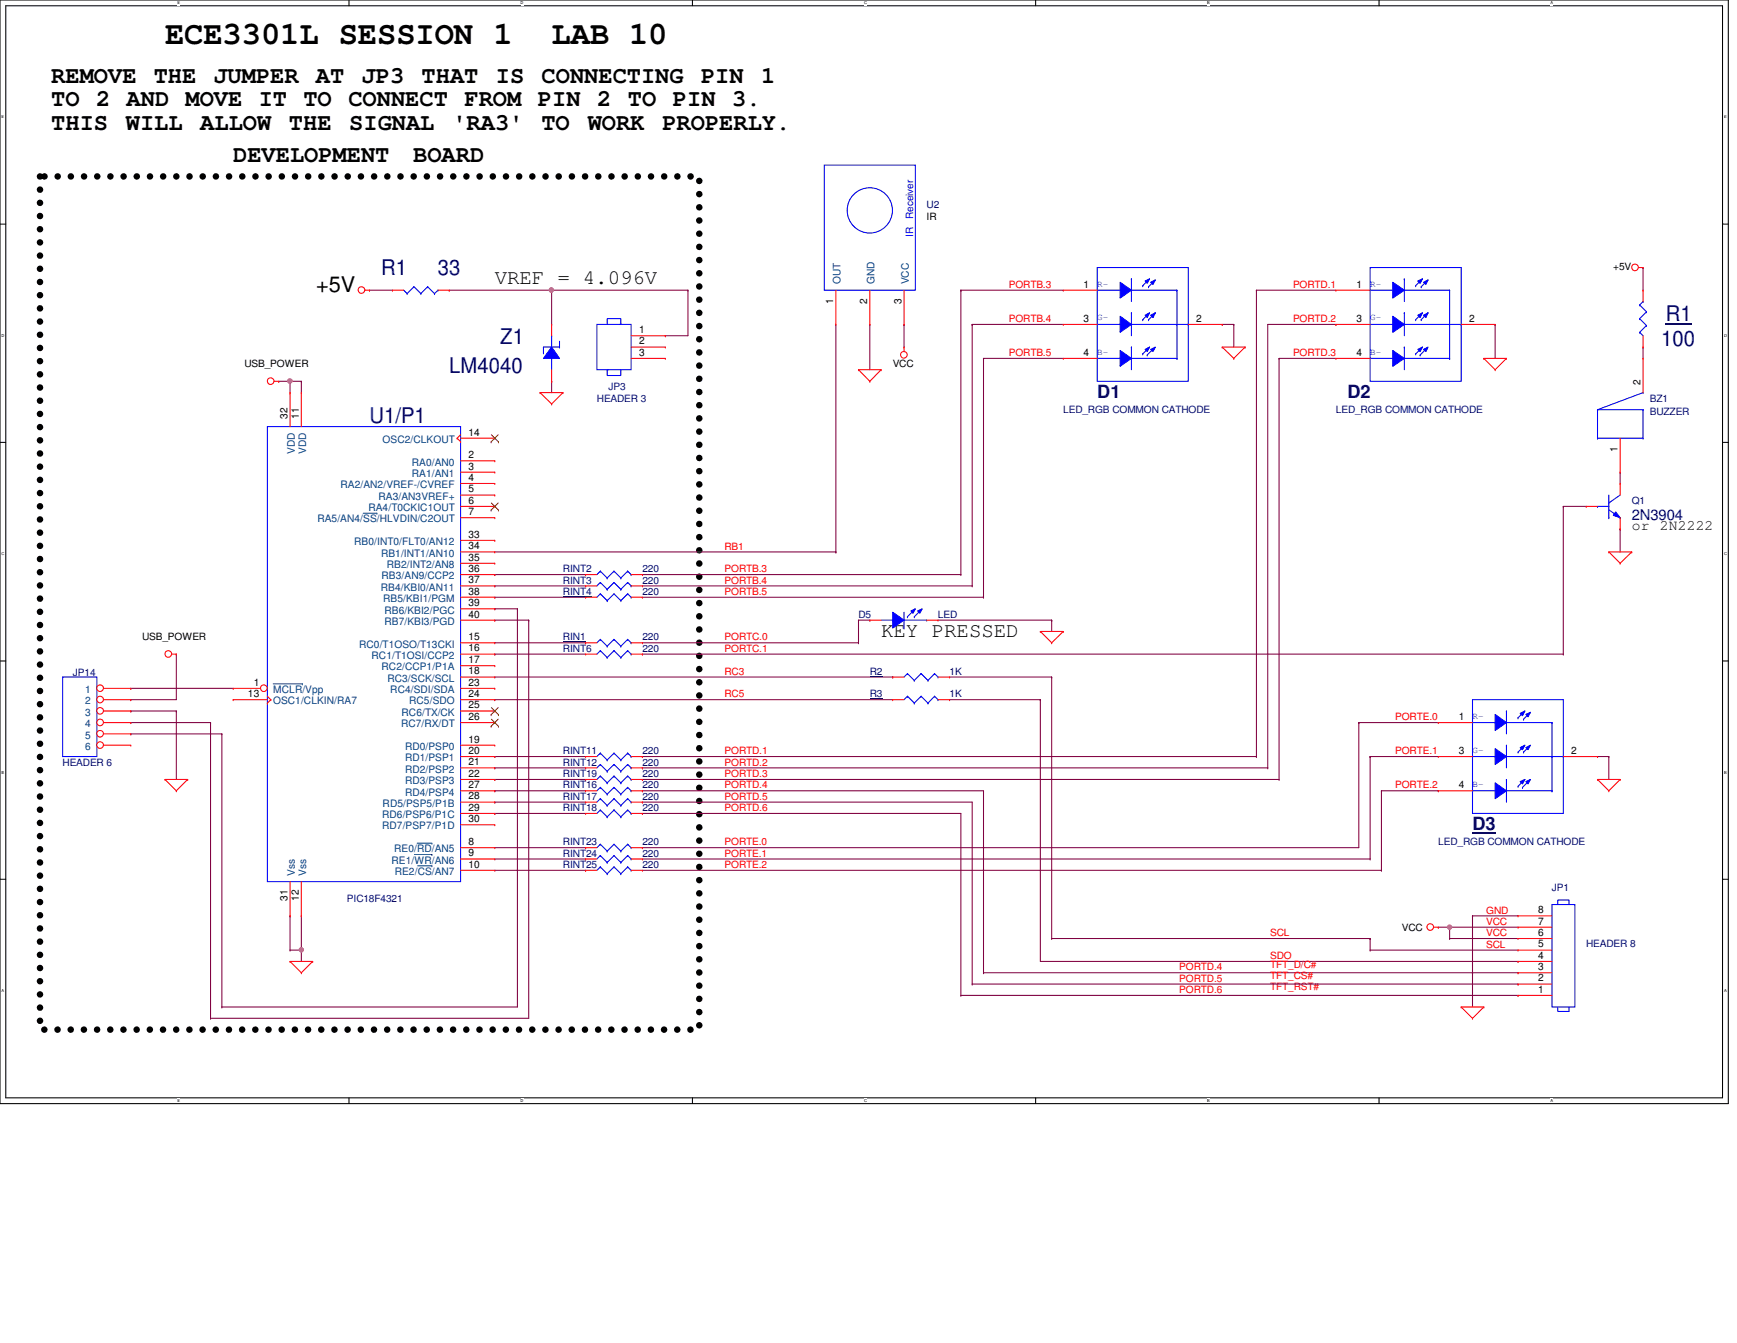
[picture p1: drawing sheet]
<svg xmlns="http://www.w3.org/2000/svg" width="279mm" height="216mm" viewBox="0 0 279 216" stroke-linecap="round" stroke-linejoin="round" font-family="sans-serif">
<path d="M0 0h278v177.4h-278zM.9 .9h276.2v175.6h-276.2z" fill="none" stroke="#000" stroke-width=".17"/>
<g fill="#fff">
<path d="M28.5 .1h.5v.7h-.5z"/>
<path d="M28.5 176.6h.5v.7h-.5z"/>
</g>
<path d="M56.1 0v.9M56.1 176.5v.9" fill="none" stroke="#000" stroke-width=".17"/>
<g fill="#fff">
<path d="M83.7 .1h.5v.7h-.5z"/>
<path d="M83.7 176.6h.5v.7h-.5z"/>
</g>
<path d="M111.4 0v.9M111.4 176.5v.9" fill="none" stroke="#000" stroke-width=".17"/>
<g fill="#fff">
<path d="M139 .1h.4v.7h-.4z"/>
<path d="M139 176.6h.4v.7h-.4z"/>
</g>
<path d="M166.6 0v.9M166.6 176.5v.9" fill="none" stroke="#000" stroke-width=".17"/>
<g fill="#fff">
<path d="M194.2 .1h.4v.7h-.4z"/>
<path d="M194.2 176.6h.4v.7h-.4z"/>
</g>
<path d="M221.8 0v.9M221.8 176.5v.9" fill="none" stroke="#000" stroke-width=".17"/>
<g fill="#fff">
<path d="M249.4 .1h.4v.7h-.4z"/>
<path d="M249.4 176.6h.4v.7h-.4z"/>
<path d="M.3 18.5h.4v.7h-.4z"/>
<path d="M277.3 18.5h.4v.7h-.4z"/>
<path d="M.3 53.6h.4v.7h-.4z"/>
<path d="M277.3 53.6h.5v.7h-.5z"/>
</g>
<path d="M0 36h.9M277.1 36h.9" fill="none" stroke="#000" stroke-width=".17"/>
<g fill="#fff">
<path d="M.3 88.6h.4v.8h-.4z"/>
<path d="M277.3 88.6h.5v.8h-.5z"/>
</g>
<path d="M0 71.1h.9M277.1 71.1h.9" fill="none" stroke="#000" stroke-width=".17"/>
<g fill="#fff">
<path d="M.3 123.8h.4v.7h-.4z"/>
<path d="M277.3 123.8h.4v.7h-.4z"/>
</g>
<path d="M0 106.3h.9M277.1 106.3h.9" fill="none" stroke="#000" stroke-width=".17"/>
<g fill="#fff">
<path d="M.3 158.9h.3v.7h-.3z"/>
<path d="M277.3 158.9h.4v.7h-.4z"/>
</g>
<path d="M0 141.4h.9M277.1 141.4h.9" fill="none" stroke="#000" stroke-width=".17"/>
<path d="M6.4 28.4h106.1v137.1h-106.1z" fill="none" stroke="#000" stroke-width="1.1" stroke-dasharray="0 2.1"/>
<g fill="none" stroke="#800040" stroke-width=".17">
<path d="M134.5 52.2v36.5M46.7 61.3h.1M46.7 61.3h1.8M79.6 88.7h54.9M134.5 88.7h.1M79.6 139.9h14.6M94.2 139.9h.1M103.3 139.9h118.9M222.2 139.9h.1M46.7 152.7h.1M46.7 152.7h1.8M48.5 152.7h.1"/>
<path d="M48.5 152.7v1.9"/>
</g>
<circle cx="46.6" cy="61.3" r=".36" fill="#f0f"/>
<circle cx="46.6" cy="61.3" r=".36" fill="none" stroke="#f0f" stroke-width=".17"/>
<path d="M44.8 61.3h.1M44.8 61.3h1.9M48.5 147.2h.1M48.5 147.2v5.5" fill="none" stroke="#800040" stroke-width=".17"/>
<circle cx="48.5" cy="152.7" r=".34" fill="#f0f"/>
<circle cx="48.5" cy="152.7" r=".34" fill="none" stroke="#f0f" stroke-width=".17"/>
<g fill="none" stroke="#800040" stroke-width=".17">
<path d="M59.4 46.7h.1M59.4 46.7h3.7M72.3 46.7h.1M72.3 46.7h38.4M88.7 46.7h.1M88.7 46.7v5.5M46.7 61.3h.1M46.7 61.3v1.8M48.5 61.3h.1M48.5 61.3v1.8M88.7 61.3h.1M88.7 61.3v1.8"/>
<path d="M79.6 99.7h.1M79.6 92.4h.1M79.6 99.7h5.4M79.6 92.4h14.6M85 99.7h.1M85 99.7v64h-51.1M21 112.5h.1M21 118h.1M21 116.2h.1M21 110.7h.1M21 114.3h.1M21 118h14.7"/>
<path d="M21 116.2h12.9M21 110.7h16.5M21 114.3h7.4M28.4 105.2h.1M28.4 114.3h.1M28.4 105.2v7.3h-7.4M28.4 114.3v11M33.9 116.2h.1M33.9 116.2v47.5M35.7 118h.1M35.7 118v43.9M79.6 105.2h.1"/>
<path d="M79.6 112.5h.1M79.6 112.5h64M79.6 105.2h14.6M79.6 108.8h64M143.6 108.8h.1M79.6 121.6h.1M79.6 123.4h.1M79.6 127.1h.1M79.6 128.9h.1M79.6 130.8h.1M79.6 121.6h14.6M79.6 123.4h14.6"/>
<path d="M79.6 127.1h14.6M79.6 128.9h14.6M79.6 130.8h14.6M46.7 147.2h.1M46.7 147.2v5.5M33.9 163.7h.1M35.7 161.9h.1M35.7 161.9h47.5"/>
</g>
<circle cx="88.7" cy="46.6" r=".35" fill="#f0f"/>
<circle cx="88.7" cy="46.6" r=".35" fill="none" stroke="#f0f" stroke-width=".17"/>
<g fill="none" stroke="#800040" stroke-width=".17">
<path d="M107 54h.1M110.7 46.7h.1M110.7 46.7v7.3h-3.7M154.6 46.7h.1M154.6 46.7h16.4M198.5 52.2h.1M198.5 52.2v3.6M79.6 94.2h.1M79.6 97.9h.1M79.6 96h.1M79.6 94.2h14.6M79.6 97.9h3.6"/>
<path d="M79.6 96h14.6M83.2 97.9h.1M83.2 97.9v64M103.3 94.2h53.1M103.3 92.4h51.3M103.3 96h54.9M154.6 92.4h.1M156.4 94.2h.1M158.2 96h.1M103.3 105.2h.1M103.3 105.2h148.2M152.7 112.5h14.6"/>
<path d="M167.3 112.5h.1M218.6 116.2h.1M218.6 116.2h12.8M218.6 116.2v20.1h-115.3M79.6 136.3h14.6M79.6 138.1h14.6M94.2 136.3h.1M94.2 138.1h.1M103.3 121.6h.1M103.3 123.4h.1M103.3 127.1h.1M103.3 128.9h.1"/>
<path d="M103.3 130.8h.1M103.3 136.3h.1M103.3 121.6h98.8M103.3 123.4h100.6M103.3 127.1h54.9M103.3 128.9h53.1M103.3 130.8h51.3M103.3 138.1h117.1M220.4 138.1h.1M220.4 121.6h.1M220.4 121.6h11M220.4 121.6v16.5"/>
<path d="M257 121.6h.1M257 121.6h1.8M258.8 121.6h.1M258.8 121.6v3.7M156.4 158.2h87.8M158.2 156.4h86M167.3 154.6h76.9M169.2 150.9h51.2M220.4 152.7h.1M220.4 150.9h.1M220.4 150.9v1.8M220.4 152.7h23.8"/>
<path d="M231.4 149.1h.1M231.4 149.1h12.8M233.2 150.9h.1M233.2 149.1h.1M233.2 150.9h11M233.2 149.1v1.8M236.9 147.2h.1M236.9 147.2h7.3M244.2 154.6h.1M244.2 156.4h.1M244.2 158.2h.1M154.6 160h89.6"/>
<path d="M244.2 160h.1"/>
</g>
<circle cx="233.2" cy="149.1" r=".34" fill="#f0f"/>
<circle cx="233.2" cy="149.1" r=".34" fill="none" stroke="#f0f" stroke-width=".17"/>
<g fill="none" stroke="#800040" stroke-width=".17">
<path d="M139.9 52.2h.1M139.9 52.2v7.2M145.4 52.2h.1M145.4 52.2v3.6M154.6 46.7h.1M154.6 46.7v45.7M156.4 52.2h.1M156.4 52.2v42M156.4 52.2h14.6M158.2 57.6h.1M158.2 57.6v38.4M158.2 57.6h12.8"/>
<path d="M196.6 52.2h.1M196.6 52.2h1.9M202.1 46.7h.1M202.1 46.7h12.8M202.1 46.7v74.9M205.7 57.6h.1M205.7 57.6h9.2M205.7 57.6v67.7M214.9 52.2h.1M214.9 52.2h-11v71.2M240.5 52.2h.1M240.5 52.2v5.4"/>
<path d="M264.3 43h.1M264.3 55.8h.1M264.3 43v3.7M264.3 55.8v1.8M260.6 75.9h.1M260.6 75.9v1.8M138.1 99.7h.1M138.1 99.7v3.6M138.1 99.7h1.8M139.9 99.7h.1M150.9 99.7h18.3M169.2 99.7h.1"/>
<path d="M169.2 99.7v1.8M251.5 81.4h.1M251.5 81.4h3.6M251.5 81.4v23.8M260.6 85h.1M260.6 85v3.7M79.6 103.3h14.6M94.2 103.3h.1M103.3 103.3h34.8M138.1 103.3h.1M152.7 108.8h16.5M167.3 112.5h.1"/>
<path d="M167.3 112.5v42.1M169.2 108.8h.1M169.2 108.8v42.1M251.5 105.2h.1M79.6 125.3h.1M79.6 125.3h14.6M103.3 125.3h.1M103.3 125.3h102.4M154.6 130.8v29.2M156.4 128.9v29.3M158.2 127.1v29.3M202.1 121.6h.1"/>
<path d="M203.9 123.4h.1M205.7 125.3h.1M222.2 127.1h.1M222.2 127.1v12.8M222.2 127.1h9.2M231.4 127.1h.1M156.4 158.2h.1M158.2 156.4h.1M169.2 150.9h.1M236.9 147.2h.1M236.9 147.2v14.7M154.6 160h.1"/>
</g>
<g fill="none" stroke="#f00" stroke-width=".17">
<path d="M58.7 46.7h.7M59.4 46.7h.1M138.1 59.4h.1M138.1 59.4h3.6M138.1 59.4l1.8 1.9M141.7 59.4h.1M141.7 59.4l-1.8 1.9M145.4 55.8h.1M145.4 55.8v.7M196.6 55.8h.1M196.6 55.8h3.7M196.6 55.8l1.9 1.8"/>
<path d="M198.5 57.6h.1M200.3 55.8h.1M200.3 55.8l-1.8 1.8M238.7 57.6h.1M238.7 57.6h3.6M238.7 57.6l1.8 1.8M240.5 59.4h.1M242.3 57.6h.1M242.3 57.6l-1.8 1.8M263.6 43h.7M264.3 43h.1M44.1 61.3h.7"/>
<path d="M44.8 61.3h.1M86.9 63.1h.1M86.9 63.1h3.7M86.9 63.1l1.8 1.8M88.7 64.9h.1M90.6 63.1h.1M90.6 63.1l-1.9 1.8M139.9 61.3h.1M258.8 88.7h.1M258.8 88.7h3.7M258.8 88.7l1.8 1.9M260.6 90.6h.1"/>
<path d="M262.5 88.7h.1M262.5 88.7l-1.9 1.9M27.6 105.2h.8M28.4 105.2h.1M94.2 105.2h.1M94.2 105.2h1.8M101.5 105.2h1.8M103.3 105.2h.1M167.3 101.5h.1M167.3 101.5h3.7M167.3 101.5l1.9 1.8M169.2 103.3h.1"/>
<path d="M171 101.5h.1M171 101.5l-1.8 1.8M26.5 125.3h.1M26.5 125.3h3.7M26.5 125.3l1.9 1.8M28.4 127.1h.1M30.2 125.3h.1M30.2 125.3l-1.8 1.8M257 125.3h.1M257 125.3h3.6M257 125.3l1.8 1.8M258.8 127.1h.1"/>
<path d="M260.6 125.3h.1M260.6 125.3l-1.8 1.8M46.7 154.6h.1M46.7 154.6h3.6M46.7 154.6l1.8 1.8M48.5 156.4h.1M50.3 154.6h.1M50.3 154.6l-1.8 1.8M230.6 149.1h.8M231.4 149.1h.1M235 161.9h.1M235 161.9h3.7"/>
<path d="M235 161.9l1.9 1.8M236.9 163.7h.1M238.7 161.9h.1M238.7 161.9l-1.8 1.8"/>
<circle cx="58.1" cy="46.6" r=".54"/>
<circle cx="145.4" cy="57" r=".54"/>
<circle cx="263" cy="43" r=".54"/>
<circle cx="43.5" cy="61.3" r=".54"/>
<circle cx="27.1" cy="105.1" r=".54"/>
<circle cx="230.1" cy="149" r=".54"/>
</g>
<path d="M96.6 104.6h.1M96.6 104.6l-.6 .6M96.6 104.6l1.1 1.1M97.7 105.7h.1M98.8 104.6h.1M98.8 104.6l-1.1 1.1M98.8 104.6l1.1 1.1M99.9 105.7h.1M101 104.6h.1M101 104.6l-1.1 1.1M101 104.6l.5 .6M101.5 105.2h.1" fill="none" stroke="#00f" stroke-width=".17"/>
<path d="M224 45.4l1.9 1.3-1.9 1.2z" fill-rule="evenodd" fill="#00f"/>
<path d="M224 45.4l1.9 1.3-1.9 1.2z" fill="none" stroke="#00f" stroke-width=".17"/>
<path d="M228 45.2l.8-.4-.4 .8z" fill-rule="evenodd" fill="#00f"/>
<path d="M227.7 45.9h.1M228 45.2l.8-.4-.4 .8zM228.8 44.8l-1.1 1.1" fill="none" stroke="#00f" stroke-width=".17"/>
<path d="M229 45.4l.7-.4-.3 .7z" fill-rule="evenodd" fill="#00f"/>
<path d="M220.4 46.7h12.8M225.9 44.8h.1M225.9 44.8v3.7M227.7 56.9h.1M228.8 55.8l-1.1 1.1M229 45.4l.7-.4-.3 .7zM233.2 46.7h.1" fill="none" stroke="#00f" stroke-width=".17"/>
<path d="M224 50.8l1.9 1.4-1.9 1.2z" fill-rule="evenodd" fill="#00f"/>
<path d="M224 50.8l1.9 1.4-1.9 1.2z" fill="none" stroke="#00f" stroke-width=".17"/>
<path d="M224 56.3l1.9 1.3-1.9 1.3z" fill-rule="evenodd" fill="#00f"/>
<path d="M220.4 52.2h12.8M220.4 57.6h12.8M224 56.3l1.9 1.3-1.9 1.3zM228.4 57.1h.1M228.6 51.4h.1M229.5 56l-1.1 1.1M229.7 50.3l-1.1 1.1M233.2 52.2h.1M233.2 57.6h.1" fill="none" stroke="#00f" stroke-width=".17"/>
<path d="M228 50.7l.8-.4-.4 .8z" fill-rule="evenodd" fill="#00f"/>
<path d="M228 50.7l.8-.4-.4 .8z" fill="none" stroke="#00f" stroke-width=".17"/>
<path d="M229 50.7l.7-.4-.3 .8z" fill-rule="evenodd" fill="#00f"/>
<path d="M229 50.7l.7-.4-.3 .8z" fill="none" stroke="#00f" stroke-width=".17"/>
<path d="M228 56.2l.8-.4-.4 .7z" fill-rule="evenodd" fill="#00f"/>
<path d="M228 56.2l.8-.4-.4 .7z" fill="none" stroke="#00f" stroke-width=".17"/>
<path d="M229 56.2l.7-.4-.3 .7z" fill-rule="evenodd" fill="#00f"/>
<g fill="none" stroke="#00f" stroke-width=".17">
<path d="M220.4 43h14.6v18.3h-14.6zM225.9 50.3h.1M225.9 55.8h.1M225.9 50.3v3.7M225.9 55.8v3.6M227.7 51.4h.1M228.6 46.1h.1M228.8 50.3l-1.1 1.1M229 56.2l.7-.4-.3 .7zM229.7 45l-1.1 1.1M233.2 57.6h.1M233.2 46.7v10.9"/>
<path d="M233.2 52.2h1.8M235 52.2h.1M258.8 79.6v3.6M260.6 79.6l-1.8 1.3M257 81.4h.1M257 81.4h1.8M258.8 80.9h.1M258.8 83.2h.1M258.8 82l1.8 1.2M260.6 83.2h.1M146 108.3h.1M146 108.3l-.6 .5"/>
<path d="M146 108.3l1.1 1.1M147.1 109.4h.1M148.2 108.3h.1M148.2 108.3l-1.1 1.1M148.2 108.3l1.1 1.1M149.3 109.4h.1M150.3 108.3h.1M150.3 108.3l-1 1.1M150.3 108.3l.6 .5M150.9 108.8h.1"/>
</g>
<path d="M214.9 46.7h.1M214.9 52.2h.1M214.9 57.6h.1M214.9 46.7h5.5M214.9 52.2h5.5M214.9 57.6h5.5M235 52.2h5.5M240.5 52.2h.1M143.6 108.8h.1M143.6 108.8h1.8M150.9 108.8h1.8M152.7 108.8h.1" fill="none" stroke="#f00" stroke-width=".17"/>
<path d="M139.9 108.7h2" fill="none" stroke="#000080" stroke-width=".16"/>
<path d="M259.9 82.3l.7 .9-1.1-.4z" fill="#00f"/>
<g fill="none" stroke="#00f" stroke-width=".17">
<path d="M87.4 55.8h.1M87.4 56.7h.1M87.4 55.8h2.6M87.4 55.8v.9M88.7 57.6h.1M88.7 54h.1M88.7 54v1.8M88.7 57.6v1.8M90 55.8h.1M90 54.9v.9M259.9 82.3l.7 .9-1.1-.4zM96.6 124.8h.1"/>
<path d="M96.6 126.6h.1M96.6 128.4h.1M96.6 124.8l-.6 .5M96.6 124.8l1.1 1.1M96.6 126.6l-.6 .5M96.6 126.6l1.1 1.1M96.6 128.4l-.6 .5M96.6 128.4l1.1 1.1M97.7 125.9h.1M97.7 127.7h.1M97.7 129.5h.1M98.8 124.8h.1"/>
<path d="M98.8 126.6h.1M98.8 128.4h.1M98.8 124.8l-1.1 1.1M98.8 124.8l1.1 1.1M98.8 126.6l-1.1 1.1M98.8 126.6l1.1 1.1M98.8 128.4l-1.1 1.1M98.8 128.4l1.1 1.1M99.9 125.9h.1M99.9 127.7h.1M99.9 129.5h.1M101 124.8h.1"/>
<path d="M101 126.6h.1M101 128.4h.1M101 124.8l-1.1 1.1M101 124.8l.5 .5M101 126.6l-1.1 1.1M101 126.6l.5 .5M101 128.4l-1.1 1.1M101 128.4l.5 .5M101.5 125.3h.1M101.5 127.1h.1M101.5 128.9h.1"/>
</g>
<g fill="none" stroke="#f00" stroke-width=".17">
<path d="M260.6 77.7h.1M260.6 77.7v1.9M255.1 81.4h.1M255.1 81.4h1.9M260.6 85h.1M260.6 83.2v1.8M94.2 125.3h.1M94.2 127.1h.1M94.2 128.9h.1M94.2 125.3h1.8M94.2 127.1h1.8M94.2 128.9h1.8"/>
<path d="M101.5 125.3h1.8M101.5 127.1h1.8M101.5 128.9h1.8M103.3 125.3h.1M103.3 127.1h.1M103.3 128.9h.1"/>
</g>
<path d="M88.7 55.8l1.3 1.8h-2.6z" fill-rule="evenodd" fill="#00f"/>
<g fill="none" stroke="#00f" stroke-width=".17">
<path d="M132.6 26.5h14.6v20.2h-14.6zM64.9 46.7l.6 .5M65.5 47.2h.1M66.6 46.1h.1M66.6 46.1l-1.1 1.1M66.6 46.1l1.1 1.1M67.7 47.2h.1M68.8 46.1h.1M68.8 46.1l-1.1 1.1M68.8 46.1l1.1 1.1M69.9 47.2h.1M70.4 46.7h.1"/>
<path d="M70.4 46.7l-.5 .5M88.7 55.8l1.3 1.8h-2.6zM96 52.2h5.5v7.2h-5.5zM97.7 52.2v-1h2.2v1h-.2M97.9 59.4h-.2v1h2.2v-1M43 68.6h31.1v73.1h-31.1zM96.6 93.6h.1M96.6 91.8h.1M96.6 93.6l-.6 .6M96.6 93.6l1.1 1.1M96.6 91.8l-.6 .6M96.6 91.8l1.1 1.1"/>
<path d="M97.7 94.7h.1M97.7 92.9h.1M98.8 93.6h.1M98.8 91.8h.1M98.8 93.6l-1.1 1.1M98.8 93.6l1.1 1.1M98.8 91.8l-1.1 1.1M98.8 91.8l1.1 1.1M99.9 94.7h.1M99.9 92.9h.1M101 93.6h.1M101 91.8h.1"/>
<path d="M101 93.6l-1.1 1.1M101 93.6l.5 .6M101 91.8l-1.1 1.1M101 91.8l.5 .6M101.5 94.2h.1M101.5 92.4h.1M146 111.9h.1M146 111.9l-.6 .6M146 111.9l1.1 1.1M147.1 113h.1M148.2 111.9h.1M148.2 111.9l-1.1 1.1"/>
<path d="M148.2 111.9l1.1 1.1M149.3 113h.1M150.3 111.9h.1M150.3 111.9l-1 1.1M150.3 111.9l.6 .6M150.9 112.5h.1M96.6 135.7h.1M96.6 122.9h.1M96.6 130.2h.1M96.6 121.1h.1M96.6 135.7l-.6 .6M96.6 135.7l1.1 1.1"/>
<path d="M96.6 122.9l-.6 .5M96.6 122.9l1.1 1.1M96.6 130.2l-.6 .6M96.6 130.2l1.1 1.1M96.6 121.1l-.6 .5M96.6 121.1l1.1 1.1M97.7 136.8h.1M97.7 124h.1M97.7 131.3h.1M97.7 122.2h.1M98.8 135.7h.1M98.8 122.9h.1"/>
<path d="M98.8 130.2h.1M98.8 121.1h.1M98.8 135.7l-1.1 1.1M98.8 135.7l1.1 1.1M98.8 122.9l-1.1 1.1M98.8 122.9l1.1 1.1M98.8 130.2l-1.1 1.1M98.8 130.2l1.1 1.1M98.8 121.1l-1.1 1.1M98.8 121.1l1.1 1.1M99.9 136.8h.1M99.9 124h.1"/>
<path d="M99.9 131.3h.1M99.9 122.2h.1M101 135.7h.1M101 122.9h.1M101 130.2h.1M101 121.1h.1M101 135.7l-1.1 1.1M101 135.7l.5 .6M101 122.9l-1.1 1.1M101 122.9l.5 .5M101 130.2l-1.1 1.1M101 130.2l.5 .6"/>
<path d="M101 121.1l-1.1 1.1M101 121.1l.5 .5M101.5 136.3h.1M101.5 123.4h.1M101.5 130.8h.1M101.5 121.6h.1M249.6 145.4h3.7v16.5h-3.7zM250.6 145.4v-.7h1.8v.7M250.6 161.9v.7h1.8v-.7"/>
<circle cx="139.9" cy="33.8" r="3.6"/>
</g>
<g fill="none" stroke="#f00" stroke-width=".17">
<path d="M63.1 46.7h.1M63.1 46.7h1.8M70.4 46.7h1.9M72.3 46.7h.1M88.7 52.2h.1M88.7 52.2v1.8M88.7 59.4v1.9M101.5 54h5.5M101.5 55.8h5.5M101.5 57.6h5.5M107 54h.1M107 55.8h.1"/>
<path d="M107 57.6h.1M134.5 52.2h.1M134.5 46.7v5.5M139.9 52.2h.1M139.9 46.7v5.5M145.4 52.2h.1M145.4 46.7v5.5M88.7 61.3h.1M94.2 94.2h.1M94.2 92.4h.1M94.2 94.2h1.8M94.2 92.4h1.8"/>
<path d="M101.5 94.2h1.8M101.5 92.4h1.8M103.3 94.2h.1M103.3 92.4h.1M143.6 112.5h.1M143.6 112.5h1.8M150.9 112.5h1.8M152.7 112.5h.1M94.2 136.3h.1M94.2 123.4h.1M94.2 130.8h.1M94.2 121.6h.1"/>
<path d="M94.2 136.3h1.8M94.2 123.4h1.8M94.2 130.8h1.8M94.2 121.6h1.8M101.5 136.3h1.8M101.5 123.4h1.8M101.5 130.8h1.8M101.5 121.6h1.8M103.3 136.3h.1M103.3 123.4h.1M103.3 130.8h.1M103.3 121.6h.1"/>
<path d="M244.2 158.2h.1M244.2 156.4h.1M244.2 154.6h.1M244.2 152.7h.1M244.2 150.9h.1M244.2 149.1h.1M244.2 147.2h.1M244.2 158.2h5.4M244.2 156.4h5.4M244.2 154.6h5.4M244.2 152.7h5.4M244.2 150.9h5.4"/>
<path d="M244.2 149.1h5.4M244.2 147.2h5.4M244.2 160h.1M244.2 160h5.4"/>
</g>
<path d="M139.9 112.3h2" fill="none" stroke="#000080" stroke-width=".16"/>
<circle cx="42.4" cy="110.6" r=".54" fill="#fff"/>
<g fill="none" stroke="#f00" stroke-width=".17">
<path d="M46.7 63.1h.1M46.7 63.1v5.5M48.5 63.1h.1M48.5 63.1v5.5M73.5 70.4h.1M73.5 70.4l.6 .6M74.1 71h.1M74.1 74.1h5.5M74.1 75.9h5.5M74.1 77.7h5.5M74.1 79.6h5.5M74.1 69.9l-.6 .5"/>
<path d="M74.1 70.4h5.5M79.6 74.1h.1M79.6 75.9h.1M79.6 77.7h.1M79.6 79.6h.1M79.6 70.4h.1M74.1 81.4h5.5M74.1 83.2h5.5M74.1 86.9h5.5M74.1 88.7h5.5M74.1 90.6h5.5M74.1 92.4h5.5"/>
<path d="M74.1 94.2h5.5M74.1 96h5.5M74.1 97.9h5.5M74.1 99.7h5.5M79.6 81.4h.1M79.6 83.2h.1M79.6 86.9h.1M79.6 88.7h.1M79.6 90.6h.1M79.6 92.4h.1M79.6 94.2h.1M79.6 96h.1"/>
<path d="M79.6 97.9h.1M79.6 99.7h.1M37.5 110.7h.1M37.5 112.5h.1M37.5 110.7h4.4M37.5 112.5h5.5M43 113h.1M43 111.9l.6 .6M43.6 112.5h.1M43.6 112.5l-.6 .5M74.1 110.7h5.5M74.1 112.5h5.5"/>
<path d="M74.1 119.8h5.5M74.1 116.2h5.5M74.1 114.3h5.5M74.1 108.8h5.5M74.1 107h5.5M74.1 105.2h5.5M74.1 103.3h5.5M79.6 119.8h.1M79.6 116.2h.1M79.6 114.3h.1M79.6 112.5h.1M79.6 110.7h.1"/>
<path d="M79.6 108.8h.1M79.6 107h.1M79.6 105.2h.1M79.6 103.3h.1M74.1 136.3h5.5M74.1 138.1h5.5M74.1 139.9h5.5M74.1 121.6h5.5M74.1 123.4h5.5M74.1 125.3h5.5M74.1 127.1h5.5M74.1 128.9h5.5"/>
<path d="M74.1 130.8h5.5M74.1 132.6h5.5M79.6 136.3h.1M79.6 138.1h.1M79.6 139.9h.1M79.6 121.6h.1M79.6 123.4h.1M79.6 125.3h.1M79.6 127.1h.1M79.6 128.9h.1M79.6 130.8h.1M79.6 132.6h.1"/>
<path d="M46.7 147.2h.1M46.7 141.7v5.5M48.5 147.2h.1M48.5 141.7v5.5"/>
<circle cx="42.4" cy="110.6" r=".54"/>
</g>
<path d="M58.4 82.5h2.2M60.6 82.5h.1M43.9 109.9h4.7M48.6 109.9h.1M66.7 137.4h2.8M67.1 135.6h2.4M67.2 139.2h2.3M69.5 135.6h.1M69.5 137.4h.1M69.5 139.2h.1" fill="none" stroke="#004080" stroke-width=".16"/>
<g fill="none" stroke="#804000" stroke-width=".16">
<path d="M79 71h.1M79 69.9l1.2 1.1M80.1 69.9l-1.1 1.1M80.2 71h.1M79 82h.1M79 80.9l1.2 1.1M80.1 80.9l-1.1 1.1M80.2 82h.1M79 116.8h.1M79 114.9h.1M79 115.6l1.2 1.2M79 113.7l1.2 1.2"/>
<path d="M80.1 115.6l-1.1 1.2M80.1 113.7l-1.1 1.2M80.2 116.8h.1M80.2 114.9h.1"/>
</g>
<path d="M10.1 108.8h5.5v12.8h-5.5z" fill="none" stroke="#00f" stroke-width=".17"/>
<circle cx="16.1" cy="110.6" r=".54" fill="#fff"/>
<g fill="none" stroke="#f00" stroke-width=".17">
<path d="M16.7 110.7h4.3M21 110.7h.1"/>
<circle cx="16.1" cy="110.6" r=".54"/>
</g>
<circle cx="16.1" cy="112.5" r=".54" fill="#fff"/>
<g fill="none" stroke="#f00" stroke-width=".17">
<path d="M16.7 112.5h4.3M21 112.5h.1"/>
<circle cx="16.1" cy="112.5" r=".54"/>
</g>
<circle cx="16.1" cy="114.3" r=".54" fill="#fff"/>
<g fill="none" stroke="#f00" stroke-width=".17">
<path d="M16.7 114.3h4.3M21 114.3h.1"/>
<circle cx="16.1" cy="114.3" r=".54"/>
</g>
<circle cx="16.1" cy="116.1" r=".54" fill="#fff"/>
<g fill="none" stroke="#f00" stroke-width=".17">
<path d="M16.7 116.2h4.3M21 116.2h.1"/>
<circle cx="16.1" cy="116.1" r=".54"/>
</g>
<circle cx="16.1" cy="118" r=".54" fill="#fff"/>
<g fill="none" stroke="#f00" stroke-width=".17">
<path d="M16.7 118h4.3M21 118h.1"/>
<circle cx="16.1" cy="118" r=".54"/>
</g>
<circle cx="16.1" cy="119.8" r=".54" fill="#fff"/>
<g fill="none" stroke="#f00" stroke-width=".17">
<path d="M16.7 119.8h4.3M21 119.8h.1"/>
<circle cx="16.1" cy="119.8" r=".54"/>
</g>
<path d="M240.5 114.9l1.8 1.3-1.8 1.2z" fill-rule="evenodd" fill="#00f"/>
<path d="M240.5 114.9l1.8 1.3-1.8 1.2z" fill="none" stroke="#00f" stroke-width=".17"/>
<path d="M244.5 114.7l.8-.4-.4 .8z" fill-rule="evenodd" fill="#00f"/>
<path d="M244.2 115.4h.1M244.5 114.7l.8-.4-.4 .8zM245.3 114.3l-1.1 1.1" fill="none" stroke="#00f" stroke-width=".17"/>
<path d="M245.4 114.9l.8-.4-.4 .7z" fill-rule="evenodd" fill="#00f"/>
<path d="M236.9 116.2h12.7M242.3 114.3h.1M242.3 114.3v3.7M245.4 114.9l.8-.4-.4 .7zM249.6 116.2h.1M244.2 126.4h.1M245.3 125.3l-1.1 1.1" fill="none" stroke="#00f" stroke-width=".17"/>
<path d="M240.5 120.4l1.8 1.2-1.8 1.3z" fill-rule="evenodd" fill="#00f"/>
<path d="M240.5 120.4l1.8 1.2-1.8 1.3z" fill="none" stroke="#00f" stroke-width=".17"/>
<path d="M240.5 125.9l1.8 1.2-1.8 1.3z" fill-rule="evenodd" fill="#00f"/>
<path d="M246.2 119.8l-1.1 1.1M236.9 121.6h12.7M236.9 127.1h12.7M240.5 125.9l1.8 1.2-1.8 1.3zM244.9 126.6h.1M245.1 120.9h.1M246 125.5l-1.1 1.1M249.6 121.6h.1M249.6 127.1h.1" fill="none" stroke="#00f" stroke-width=".17"/>
<path d="M244.5 120.2l.8-.4-.4 .7z" fill-rule="evenodd" fill="#00f"/>
<path d="M244.5 120.2l.8-.4-.4 .7z" fill="none" stroke="#00f" stroke-width=".17"/>
<path d="M245.4 120.2l.8-.4-.4 .7z" fill-rule="evenodd" fill="#00f"/>
<path d="M245.4 120.2l.8-.4-.4 .7z" fill="none" stroke="#00f" stroke-width=".17"/>
<path d="M244.5 125.6l.8-.3-.4 .7z" fill-rule="evenodd" fill="#00f"/>
<path d="M244.5 125.6l.8-.3-.4 .7z" fill="none" stroke="#00f" stroke-width=".17"/>
<path d="M245.4 125.6l.8-.3-.4 .7z" fill-rule="evenodd" fill="#00f"/>
<g fill="none" stroke="#00f" stroke-width=".17">
<path d="M257 65.9h.1M257 70.4h.1M257 70.4h7.3M257 65.9h7.3M257 65.9v4.5M264.3 70.4h.1M264.3 65.9h.1M264.3 63.1h.1M264.3 65.9v4.5M264.3 63.1l-7.3 2.8M141.7 99.7h1.9M143.6 99.7h.1"/>
<path d="M145.4 98.4v2.6M145.4 99.7h3.7M149.1 99.7h.1M145.4 101h.1M236.9 112.5h14.6v18.3h-14.6zM242.3 119.8h.1M242.3 119.8v3.6M245.1 115.6h.1M245.3 119.8l-1.1 1.1M246.2 114.5l-1.1 1.1M249.6 116.2v10.9M242.3 125.3h.1"/>
<path d="M242.3 125.3v3.6M244.2 120.9h.1M245.4 125.6l.8-.3-.4 .7zM249.6 127.1h.1M249.6 121.6h1.9M251.5 121.6h.1"/>
</g>
<path d="M236.9 133.9h3.7" fill="none" stroke="#000080" stroke-width=".3"/>
<path d="M264.3 57.6h.1M264.3 57.6v5.5M260.6 75.9h.1M260.6 70.4v5.5M231.4 116.2h.1M231.4 116.2h5.5M231.4 121.6h.1M231.4 127.1h.1M231.4 121.6h5.5M231.4 127.1h5.5M251.5 121.6h5.5M257 121.6h.1" fill="none" stroke="#f00" stroke-width=".17"/>
<path d="M143.6 98.4l1.8 1.3-1.8 1.3z" fill-rule="evenodd" fill="#00f"/>
<path d="M143.6 98.4l1.8 1.3-1.8 1.3z" fill="none" stroke="#00f" stroke-width=".17"/>
<path d="M147.6 98.2l.7-.3-.3 .7z" fill-rule="evenodd" fill="#00f"/>
<path d="M147.6 98.2l.7-.3-.3 .7z" fill="none" stroke="#00f" stroke-width=".17"/>
<path d="M146.5 98.2l.7-.3-.3 .7z" fill-rule="evenodd" fill="#00f"/>
<g fill="none" stroke="#00f" stroke-width=".17">
<path d="M96.6 95.5h.1M96.6 95.5l-.6 .5M96.6 95.5l1.1 1.1M97.7 96.6h.1M98.8 95.5h.1M98.8 95.5l-1.1 1.1M98.8 95.5l1.1 1.1M99.9 96.6h.1M101 95.5h.1M101 95.5l-1.1 1.1M101 95.5l.5 .5M101.5 96h.1"/>
<path d="M146 99.1h.1M146.5 98.2l.7-.3-.3 .7zM147.1 99.1h.1M147.1 98l-1.1 1.1M148.2 98l-1.1 1.1"/>
</g>
<path d="M94.2 96h.1M94.2 96h1.8M101.5 96h1.8M103.3 96h.1M139.9 99.7h.1M139.9 99.7h1.8M149.1 99.7h1.8M150.9 99.7h.1" fill="none" stroke="#f00" stroke-width=".17"/>
<path d="M90.6 95.9h4.6" fill="none" stroke="#000080" stroke-width=".16"/>
<path d="M180.2 45.4l1.8 1.3-1.8 1.2z" fill-rule="evenodd" fill="#00f"/>
<path d="M180.2 45.4l1.8 1.3-1.8 1.2z" fill="none" stroke="#00f" stroke-width=".17"/>
<path d="M184.2 45.2l.7-.4-.4 .8z" fill-rule="evenodd" fill="#00f"/>
<path d="M183.8 45.9h.1M184.2 45.2l.7-.4-.4 .8zM184.9 44.8l-1.1 1.1" fill="none" stroke="#00f" stroke-width=".17"/>
<path d="M185.1 45.4l.7-.4-.3 .7z" fill-rule="evenodd" fill="#00f"/>
<path d="M176.5 46.7h12.8M182 44.8h.1M182 44.8v3.7M183.8 56.9h.1M184.9 55.8l-1.1 1.1M185.1 45.4l.7-.4-.3 .7zM189.3 46.7h.1" fill="none" stroke="#00f" stroke-width=".17"/>
<path d="M180.2 50.8l1.8 1.4-1.8 1.2z" fill-rule="evenodd" fill="#00f"/>
<path d="M180.2 50.8l1.8 1.4-1.8 1.2z" fill="none" stroke="#00f" stroke-width=".17"/>
<path d="M180.2 56.3l1.8 1.3-1.8 1.3z" fill-rule="evenodd" fill="#00f"/>
<path d="M176.5 52.2h12.8M176.5 57.6h12.8M180.2 56.3l1.8 1.3-1.8 1.3zM184.5 57.1h.1M184.7 51.4h.1M185.6 56l-1.1 1.1M185.8 50.3l-1.1 1.1M189.3 52.2h.1M189.3 57.6h.1" fill="none" stroke="#00f" stroke-width=".17"/>
<path d="M184.2 50.7l.7-.4-.4 .8z" fill-rule="evenodd" fill="#00f"/>
<path d="M184.2 50.7l.7-.4-.4 .8z" fill="none" stroke="#00f" stroke-width=".17"/>
<path d="M185.1 50.7l.7-.4-.3 .8z" fill-rule="evenodd" fill="#00f"/>
<path d="M185.1 50.7l.7-.4-.3 .8z" fill="none" stroke="#00f" stroke-width=".17"/>
<path d="M184.2 56.2l.7-.4-.4 .7z" fill-rule="evenodd" fill="#00f"/>
<path d="M184.2 56.2l.7-.4-.4 .7z" fill="none" stroke="#00f" stroke-width=".17"/>
<path d="M185.1 56.2l.7-.4-.3 .7z" fill-rule="evenodd" fill="#00f"/>
<g fill="none" stroke="#00f" stroke-width=".17">
<path d="M176.5 43h14.6v18.3h-14.6zM182 50.3h.1M182 55.8h.1M182 50.3v3.7M182 55.8v3.6M183.8 51.4h.1M184.7 46.1h.1M184.9 50.3l-1.1 1.1M185.1 56.2l.7-.4-.3 .7zM185.8 45l-1.1 1.1M189.3 57.6h.1M189.3 46.7v10.9"/>
<path d="M189.3 52.2h1.8M191.1 52.2h.1M263.7 53.4h.1M263.7 51.2h.1M263.7 49h.1M263.7 53.4l.6 .6M263.7 51.2l1.1 1.1M263.7 49l1.1 1.1M264.3 48.5h.1M264.3 48.5l-.6 .5M264.8 52.3h.1M264.8 50.1h.1"/>
<path d="M264.8 52.3l-1.1 1.1M264.8 50.1l-1.1 1.1M96.6 102.8h.1M96.6 102.8l-.6 .5M96.6 102.8l1.1 1.1M97.7 103.9h.1M98.8 102.8h.1M98.8 102.8l-1.1 1.1M98.8 102.8l1.1 1.1M99.9 103.9h.1M101 102.8h.1M101 102.8l-1.1 1.1"/>
<path d="M101 102.8l.5 .5M101.5 103.3h.1M96.6 137.5h.1M96.6 139.4h.1M96.6 137.5l-.6 .6M96.6 137.5l1.1 1.1M96.6 139.4l-.6 .5M96.6 139.4l1.1 1.1M97.7 138.6h.1M98.8 137.5h.1M98.8 139.4h.1M98.8 137.5l-1.1 1.1"/>
<path d="M98.8 137.5l1.1 1.1M98.8 139.4l-1.1 1.1M98.8 139.4l1.1 1.1M99.9 138.6h.1M101 137.5h.1M101 139.4h.1M101 137.5l-1.1 1.1M101 137.5l.5 .6M101 139.4l-1.1 1.1M101 139.4l.5 .5M101.5 138.1h.1M101.5 139.9h.1"/>
<path d="M97.7 140.5h.1M99.9 140.5h.1"/>
</g>
<g fill="none" stroke="#f00" stroke-width=".17">
<path d="M171 46.7h.1M171 52.2h.1M171 57.6h.1M171 46.7h5.5M171 52.2h5.5M171 57.6h5.5M191.1 52.2h5.5M196.6 52.2h.1M264.3 55.8h.1M264.3 46.7h.1M264.3 46.7v1.8M264.3 54v1.8"/>
<path d="M94.2 103.3h.1M94.2 103.3h1.8M101.5 103.3h1.8M103.3 103.3h.1M94.2 138.1h.1M94.2 139.9h.1M94.2 138.1h1.8M94.2 139.9h1.8M101.5 138.1h1.8M101.5 139.9h1.8M103.3 138.1h.1M103.3 139.9h.1"/>
</g>
<path d="M90.6 103.2h3.6" fill="none" stroke="#000080" stroke-width=".16"/>
<path d="M267.9 52.1h4.2" fill="none" stroke="#000080" stroke-width=".25"/>
<circle cx="46.6" cy="61.3" r=".36" fill="#f0f"/>
<circle cx="46.6" cy="61.3" r=".36" fill="none" stroke="#f0f" stroke-width=".17"/>
<circle cx="48.5" cy="152.7" r=".34" fill="#f0f"/>
<circle cx="48.5" cy="152.7" r=".34" fill="none" stroke="#f0f" stroke-width=".17"/>
<circle cx="88.7" cy="46.6" r=".35" fill="#f0f"/>
<circle cx="88.7" cy="46.6" r=".35" fill="none" stroke="#f0f" stroke-width=".17"/>
<circle cx="233.2" cy="149.1" r=".34" fill="#f0f"/>
<circle cx="233.2" cy="149.1" r=".34" fill="none" stroke="#f0f" stroke-width=".17"/>
<g font-size="5.2">
<text x="26.5" y="7.1">ECE3301L SESSION 1</text>
<text x="88.7" y="7.1">LAB 10</text>
</g>
<g font-size="3.8">
<text x="8.3" y="13.3">REMOVE</text>
<text x="8.3" y="17.1">TO 2 AND MOVE IT TO CONNECT FROM PIN 2 TO PIN 3.</text>
<text x="24.7" y="13.3">THE</text>
<text x="34.3" y="13.3">JUMPER</text>
<text x="50.8" y="13.3">AT</text>
<text x="58.2" y="13.3">JP3</text>
<text x="67.8" y="13.3">THAT</text>
<text x="79.8" y="13.3">IS</text>
<text x="87.1" y="13.3">CONNECTING</text>
<text x="112.8" y="13.3">PIN</text>
<text x="122.4" y="13.3">1</text>
<text x="8.3" y="20.9">THIS</text>
<text x="20.2" y="20.9">WILL</text>
<text x="32.2" y="20.9">ALLOW</text>
<text x="46.5" y="20.9">THE</text>
<text x="56.2" y="20.9">SIGNAL</text>
<text x="72.8" y="20.9">'RA3'</text>
<text x="87.1" y="20.9">TO</text>
<text x="94.5" y="20.9">WORK</text>
<text x="106.6" y="20.9">PROPERLY.</text>
<text x="37.5" y="26.1">DEVELOPMENT</text>
<text x="66.5" y="26.1">BOARD</text>
</g>
<text font-size="3.5" x="50.8" y="47">+5V</text>
<g font-size="3.5" fill="#000080">
<text x="61.3" y="44.2">R1</text>
<text x="70.4" y="44.2">33</text>
<text x="267.9" y="51.6">R1</text>
<text x="72.3" y="60">LM4040</text>
<text x="80.5" y="55.2">Z1</text>
<text x="267.2" y="55.6">100</text>
<text x="59.4" y="68">U1/P1</text>
</g>
<g font-size="3.3">
<text x="79.6" y="45.7">VREF = 4.096V</text>
<text x="141.7" y="102.4">KEY PRESSED</text>
</g>
<g font-size="2.9" fill="#000080">
<text x="176.5" y="64">D1</text>
<text x="216.7" y="64">D2</text>
<text x="236.9" y="133.5">D3</text>
</g>
<text font-size="2.4" fill="#000080" x="262.5" y="83.6">2N3904</text>
<g font-size="2.4">
<text x="262.5" y="85.1">or</text>
<text x="267" y="85.1">2N2222</text>
</g>
<g font-size="1.7" fill="#004080">
<text x="135.2" y="45.7" transform="rotate(-90 135.2 45.7)">OUT</text>
<text x="140.7" y="45.7" transform="rotate(-90 140.7 45.7)">GND</text>
<text x="146.2" y="45.7" transform="rotate(-90 146.2 45.7)">VCC</text>
<text x="61.6" y="71.2">OSC2/CLKOUT</text>
<text x="47.4" y="73" transform="rotate(-90 47.4 73)">VDD</text>
<text x="49.2" y="73" transform="rotate(-90 49.2 73)">VDD</text>
<text x="66.3" y="74.8">RA0/AN0</text>
<text x="66.3" y="76.7">RA1/AN1</text>
<text x="51.1" y="84">RA5/AN4/SS/HLVDIN/C2OUT</text>
<text x="54.8" y="78.5">RA2/AN2/VREF-/CVREF</text>
<text x="59.3" y="82.2">RA4/T0CKIC1OUT</text>
<text x="60.9" y="80.3">RA3/AN3VREF+</text>
<text x="57" y="87.6">RB0/INT0/FLT0/AN12</text>
<text x="61.3" y="89.5">RB1/INT1/AN10</text>
<text x="61.3" y="95">RB4/KBI0/AN11</text>
<text x="61.4" y="93.1">RB3/AN9/CCP2</text>
<text x="62.2" y="91.3">RB2/INT2/AN8</text>
<text x="61.6" y="96.8">RB5/KBI1/PGM</text>
<text x="61.8" y="98.6">RB6/KBI2/PGC</text>
<text x="61.8" y="100.5">RB7/KBI3/PGD</text>
<text x="57.8" y="104.1">RC0/T1OSO/T13CKI</text>
<text x="59.8" y="105.9">RC1/T1OSI/CCP2</text>
<text x="61.4" y="107.8">RC2/CCP1/P1A</text>
<text x="13.7" y="111.4">1</text>
<text x="13.7" y="113.2">2</text>
<text x="43.9" y="111.4">MCLR/Vpp</text>
<text x="43.9" y="113.2">OSC1/CLKIN/RA7</text>
<text x="62.3" y="109.6">RC3/SCK/SCL</text>
<text x="62.8" y="111.4">RC4/SDI/SDA</text>
<text x="65.8" y="113.2">RC5/SDO</text>
<text x="13.7" y="115.1">3</text>
<text x="13.7" y="116.9">4</text>
<text x="13.7" y="118.7">5</text>
<text x="64.5" y="116.9">RC7/RX/DT</text>
<text x="64.6" y="115.1">RC6/TX/CK</text>
<text x="13.7" y="120.6">6</text>
<text x="65.2" y="120.6">RD0/PSP0</text>
<text x="65.2" y="122.4">RD1/PSP1</text>
<text x="65.2" y="124.2">RD2/PSP2</text>
<text x="61.5" y="131.5">RD6/PSP6/P1C</text>
<text x="61.6" y="129.7">RD5/PSP5/P1B</text>
<text x="65.2" y="126.1">RD3/PSP3</text>
<text x="65.2" y="127.9">RD4/PSP4</text>
<text x="61.5" y="133.3">RD7/PSP7/P1D</text>
<text x="63.4" y="137">RE0/RD/AN5</text>
<text x="47.4" y="140.8" transform="rotate(-90 47.4 140.8)">Vss</text>
<text x="49.2" y="140.8" transform="rotate(-90 49.2 140.8)">Vss</text>
<text x="63" y="138.9">RE1/WR/AN6</text>
<text x="63.5" y="140.7">RE2/CS/AN7</text>
</g>
<g font-size="1.7">
<text x="174.3" y="46.2">1</text>
<text x="218.2" y="46.2">1</text>
<text x="102.8" y="53.6">1</text>
<text x="134" y="48.8" transform="rotate(-90 134 48.8)">1</text>
<text x="139.5" y="48.8" transform="rotate(-90 139.5 48.8)">2</text>
<text x="145" y="48.8" transform="rotate(-90 145 48.8)">3</text>
<text x="174.3" y="51.7">3</text>
<text x="192.4" y="51.7">2</text>
<text x="218.2" y="51.7">3</text>
<text x="236.3" y="51.7">2</text>
<text x="102.8" y="55.4">2</text>
<text x="102.8" y="57.2">3</text>
<text x="174.3" y="57.2">4</text>
<text x="218.2" y="57.2">4</text>
<text x="263.9" y="61.8" transform="rotate(-90 263.9 61.8)">2</text>
<text x="46.2" y="67.3" transform="rotate(-90 46.2 67.3)">32</text>
<text x="48" y="67.3" transform="rotate(-90 48 67.3)">11</text>
<text x="75.4" y="70">14</text>
<text x="75.4" y="73.7">2</text>
<text x="75.4" y="75.5">3</text>
<text x="75.4" y="77.3">4</text>
<text x="260.2" y="72.6" transform="rotate(-90 260.2 72.6)">1</text>
<text x="75.4" y="79.2">5</text>
<text x="75.4" y="81">6</text>
<text x="75.4" y="82.8">7</text>
<text x="75.4" y="86.4">33</text>
<text x="75.4" y="88.3">34</text>
<text x="75.4" y="90.1">35</text>
<text x="75.4" y="91.9">36</text>
<text x="75.4" y="93.8">37</text>
<text x="75.4" y="95.6">38</text>
<text x="75.4" y="97.5">39</text>
<text x="75.4" y="99.3">40</text>
<text x="75.4" y="106.6">17</text>
<text x="75.4" y="104.7">16</text>
<text x="75.4" y="102.9">15</text>
<text x="39.9" y="112.1">13</text>
<text x="40.8" y="110.2">1</text>
<text x="75.4" y="113.9">25</text>
<text x="75.4" y="112.1">24</text>
<text x="75.4" y="110.2">23</text>
<text x="75.4" y="108.4">18</text>
<text x="75.4" y="119.4">19</text>
<text x="75.4" y="115.7">26</text>
<text x="234.7" y="115.7">1</text>
<text x="75.4" y="121.2">20</text>
<text x="75.4" y="123">21</text>
<text x="75.4" y="124.9">22</text>
<text x="234.7" y="121.2">3</text>
<text x="252.7" y="121.2">2</text>
<text x="75.4" y="126.7">27</text>
<text x="75.4" y="128.5">28</text>
<text x="75.4" y="130.3">29</text>
<text x="234.7" y="126.7">4</text>
<text x="75.4" y="135.8">8</text>
<text x="75.4" y="137.7">9</text>
<text x="75.4" y="132.2">30</text>
<text x="75.4" y="139.5">10</text>
<text x="46.2" y="144.8" transform="rotate(-90 46.2 144.8)">31</text>
<text x="48" y="144.8" transform="rotate(-90 48 144.8)">12</text>
<text x="247.4" y="148.6">7</text>
<text x="247.4" y="146.8">8</text>
<text x="247.4" y="156">3</text>
<text x="247.4" y="154.1">4</text>
<text x="247.4" y="152.3">5</text>
<text x="247.4" y="150.5">6</text>
<text x="247.4" y="159.6">1</text>
<text x="247.4" y="157.8">2</text>
</g>
<g font-size="1.6" fill="#00f">
<text x="146.9" y="35.2" transform="rotate(-90 146.9 35.2)">Receiver</text>
<text x="146.9" y="38.1" transform="rotate(-90 146.9 38.1)">IR</text>
</g>
<g font-size="1.6" fill="#000080">
<text x="149.1" y="33.4">U2</text>
<text x="96" y="64.6">HEADER 3</text>
<text x="97.9" y="62.7">JP3</text>
<text x="265.4" y="64.6">BZ1</text>
<text x="171" y="66.4">LED_RGB COMMON CATHODE</text>
<text x="214.9" y="66.4">LED_RGB COMMON CATHODE</text>
<text x="265.4" y="66.8">BUZZER</text>
<text x="262.5" y="81">Q1</text>
<text x="90.6" y="93.8">RINT3</text>
<text x="90.6" y="92">RINT2</text>
<text x="90.6" y="95.6">RINT4</text>
<text x="103.3" y="93.8">220</text>
<text x="103.3" y="92">220</text>
<text x="103.3" y="95.6">220</text>
<text x="138.1" y="99.3">D5</text>
<text x="150.9" y="99.3">LED</text>
<text x="90.6" y="104.8">RINT6</text>
<text x="90.6" y="103">RIN1</text>
<text x="103.3" y="104.8">220</text>
<text x="103.3" y="103">220</text>
<text x="11.7" y="108.6">JP14</text>
<text x="139.9" y="108.5">R2</text>
<text x="139.9" y="112.1">R3</text>
<text x="152.7" y="108.5">1K</text>
<text x="152.7" y="112.1">1K</text>
<text x="10.1" y="123.1">HEADER 6</text>
<text x="90.6" y="124.9">RINT19</text>
<text x="90.6" y="123.1">RINT12</text>
<text x="90.6" y="121.2">RINT11</text>
<text x="103.3" y="124.9">220</text>
<text x="103.3" y="123.1">220</text>
<text x="103.3" y="121.2">220</text>
<text x="90.6" y="126.7">RINT16</text>
<text x="90.6" y="128.6">RINT17</text>
<text x="90.6" y="130.4">RINT18</text>
<text x="103.3" y="126.7">220</text>
<text x="103.3" y="128.6">220</text>
<text x="103.3" y="130.4">220</text>
<text x="90.6" y="135.9">RINT23</text>
<text x="90.6" y="137.7">RINT24</text>
<text x="103.3" y="135.9">220</text>
<text x="103.3" y="137.7">220</text>
<text x="231.4" y="135.9">LED_RGB COMMON CATHODE</text>
<text x="90.6" y="139.5">RINT25</text>
<text x="103.3" y="139.5">220</text>
<text x="249.6" y="143.2">JP1</text>
<text x="55.8" y="145">PIC18F4321</text>
<text x="255.1" y="152.3">HEADER 8</text>
</g>
<g font-size="1.6">
<text x="149.1" y="35.3">IR</text>
<text x="259.5" y="43.3">+5V</text>
<text x="39.3" y="59.1">USB_POWER</text>
<text x="143.6" y="59.1">VCC</text>
<text x="22.9" y="103">USB_POWER</text>
<text x="225.5" y="149.6">VCC</text>
</g>
<g font-size="1.6" fill="#f00">
<text x="162.3" y="46.3">PORTB.3</text>
<text x="208" y="46.3">PORTD.1</text>
<text x="162.3" y="51.8">PORTB.4</text>
<text x="208" y="51.8">PORTD.2</text>
<text x="162.3" y="57.2">PORTB.5</text>
<text x="208" y="57.2">PORTD.3</text>
<text x="116.5" y="88.3">RB1</text>
<text x="116.5" y="92">PORTB.3</text>
<text x="116.5" y="93.8">PORTB.4</text>
<text x="116.5" y="95.6">PORTB.5</text>
<text x="116.5" y="104.8">PORTC.1</text>
<text x="116.5" y="103">PORTC.0</text>
<text x="116.5" y="108.5">RC3</text>
<text x="116.5" y="112.1">RC5</text>
<text x="224.4" y="115.8">PORTE.0</text>
<text x="116.5" y="121.2">PORTD.1</text>
<text x="116.5" y="123.1">PORTD.2</text>
<text x="116.5" y="124.9">PORTD.3</text>
<text x="224.4" y="121.2">PORTE.1</text>
<text x="116.5" y="126.7">PORTD.4</text>
<text x="116.5" y="128.6">PORTD.5</text>
<text x="116.5" y="130.4">PORTD.6</text>
<text x="224.4" y="126.7">PORTE.2</text>
<text x="116.5" y="135.9">PORTE.0</text>
<text x="116.5" y="137.7">PORTE.1</text>
<text x="116.5" y="139.5">PORTE.2</text>
<text x="239.1" y="146.9">GND</text>
<text x="239.1" y="148.7">VCC</text>
<text x="189.7" y="156">PORTD.4</text>
<text x="204.3" y="155.6">TFT_D/C#</text>
<text x="204.3" y="154.2">SDO</text>
<text x="204.3" y="150.5">SCL</text>
<text x="239.1" y="152.4">SCL</text>
<text x="239.1" y="150.5">VCC</text>
<text x="189.7" y="159.6">PORTD.6</text>
<text x="189.7" y="157.8">PORTD.5</text>
<text x="204.3" y="159.2">TFT_RST#</text>
<text x="204.3" y="157.4">TFT_CS#</text>
</g>
<g font-size="1.5" fill="#00f">
<text x="176.5" y="46.1">R-</text>
<text x="220.4" y="46.1">R-</text>
<text x="176.5" y="51.5">G-</text>
<text x="220.4" y="51.5">G-</text>
<text x="176.5" y="57">B-</text>
<text x="220.4" y="57">B-</text>
<text x="236.9" y="115.5">R-</text>
<text x="236.9" y="121">G-</text>
<text x="236.9" y="126.5">B-</text>
</g>
<g font-size=".6">
<text x="28.5" y=".7">E</text>
<text x="83.7" y=".7">D</text>
<text x="139" y=".7">C</text>
<text x="194.2" y=".7">B</text>
<text x="249.4" y=".7">A</text>
<text x=".3" y="19">E</text>
<text x="277.3" y="19">E</text>
<text x=".3" y="54.1">D</text>
<text x="277.3" y="54.1">D</text>
<text x=".3" y="89.2">C</text>
<text x="277.3" y="89.2">C</text>
<text x=".3" y="124.4">B</text>
<text x="277.3" y="124.4">B</text>
<text x=".3" y="159.5">A</text>
<text x="277.3" y="159.5">A</text>
<text x="28.5" y="177.2">E</text>
<text x="83.7" y="177.2">D</text>
<text x="139" y="177.2">C</text>
<text x="194.2" y="177.2">B</text>
<text x="249.4" y="177.2">A</text>
</g>
</svg>
